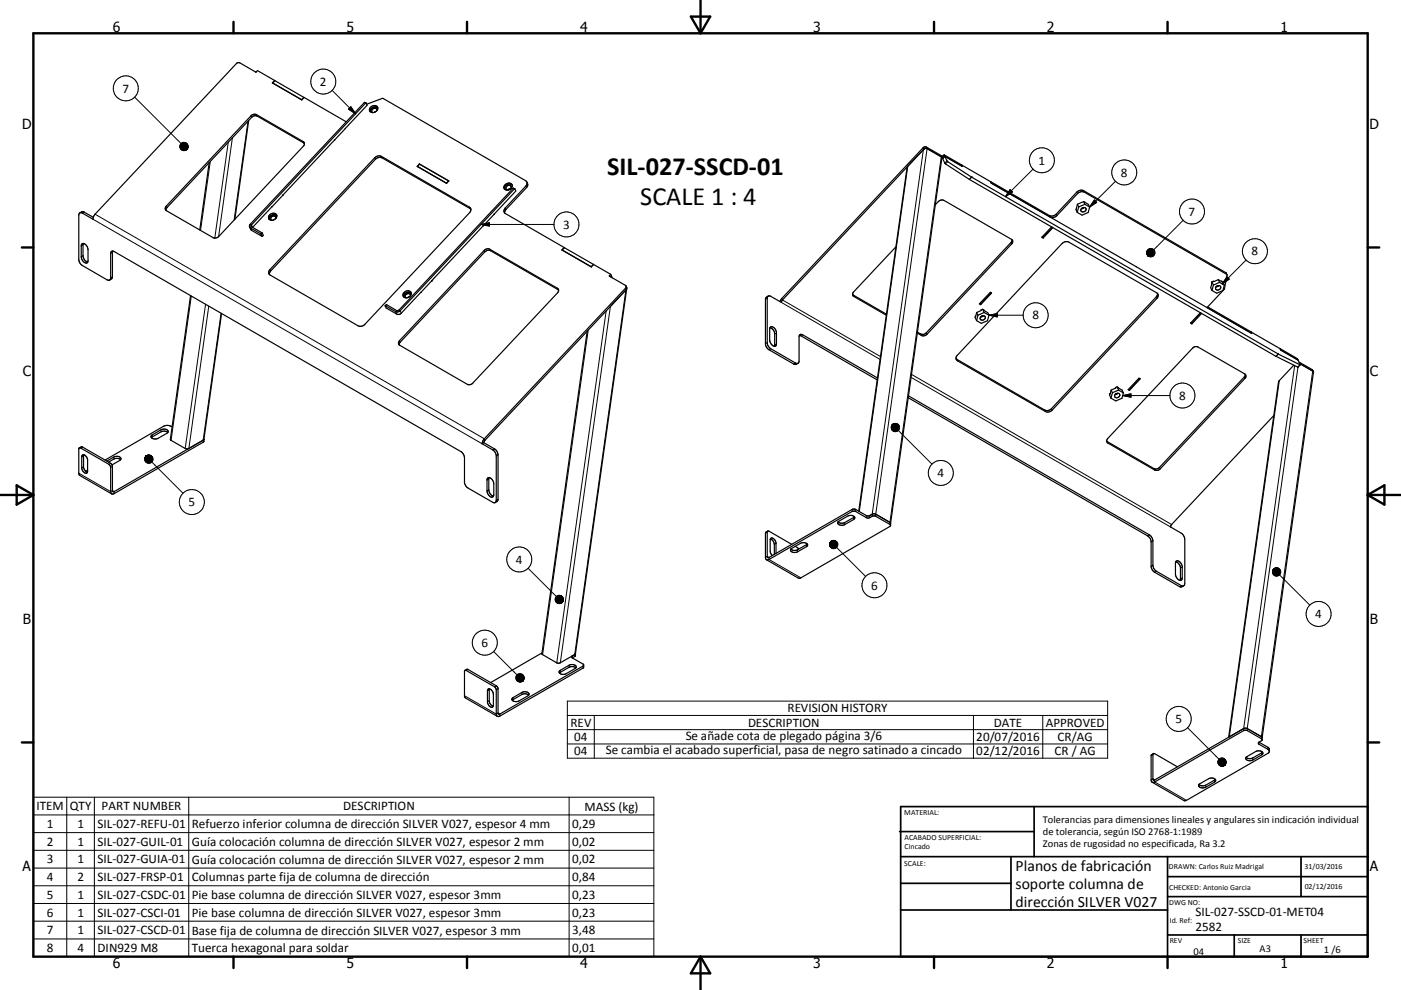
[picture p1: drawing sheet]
<svg xmlns="http://www.w3.org/2000/svg" width="420mm" height="297mm" viewBox="0 0 420 297" stroke-linecap="round" stroke-linejoin="round" font-family="sans-serif">
<g fill="none" stroke="#000" stroke-width=".36">
<path d="M74.6 36.1l-4.2 29.7M75.4 34.6l.7-.3 .8 .1 14 8.1a.85 .85 0 0 1 .1 1.3l-25.4 27.1a1.48 1.48 0 0 1-1.7 .4l-14-8.1a.85 .85 0 0 1-.1-1.3zM81.8 24.9l.6-.7 8.7 5M82.3 24.1l-5.1-2.9-.5 .4-4.8-2.8-.9 .1-42.5 45.4-.6 1.5-3.4-2-.6 .1M82.3 24.1l.1 .1M82.3 24.1l-.7 .8 8.9 5.1M90.5 30l.7-.8 12.6 7.4M91.1 29.2l-.6 .8M91.1 29.2v.1M109.8 30.9l.3 .7-9.8 10.4M109.8 30.9l-.6-.1-34.2 36.5-.2 .8M109.8 30.9l-34.5 36.7 .1 .4 3.2 1.9 .4 .7-.4 .3"/>
<path d="M109.9 31.3l5-1.7 42.6 24.6a1.38 1.38 0 0 1 .4 2.1l-6.3 6.6-.3 1M112.7 33.5l-.5 .2M112.7 33.4l-1 .4M113 33.2a.74 .74 0 0 0-1.1-.6 .74 .74 0 0 0-.2 1.2M113.3 32.4a1.45 1.45 0 0 0-2.3 1.1M113.3 32.4l-.1 .4-.5 .6M113.3 32.4a1.25 1.25 0 0 0-1.7-.6 1.25 1.25 0 0 0-.5 1.8l.6 .2M62.7 48.8l-2.8 20.2M84.8 58.5h.1M84.8 58.5v.1M84.8 58.5l-3.2 3.5M91.3 43.1l-14.2-8.2a1.51 1.51 0 0 0-1.7 .3l-25.3 27.1-.4 .8"/>
<path d="M100.3 42h.1M100.3 42l-15.5 16.5M112.3 47.3a1.75 1.75 0 0 1 2.1-.4l26.3 15.2a1 1 0 0 1 .1 1.7l-31.4 33.5a1.76 1.76 0 0 1-2.1 .4l-26.3-15.2a1.02 1.02 0 0 1-.1-1.6zM125.2 49.9l.6-.6 8.7 5M125.2 49.9l8.6 5M125.2 49.9v.1M125.7 49.2l-.6 .7 8.8 5.1M125.7 49.2l8.9 5.1-.7 .7M125.7 49.2l.1 .1M133.8 54.9l.1 .1M134.5 54.3h.1M134.5 54.3l-.7 .6"/>
<path d="M151.4 55.5a1.12 1.12 0 0 1 1.3-.6 1.12 1.12 0 0 1 .8 1.2 1.25 1.25 0 0 1-1.2 1 1.25 1.25 0 0 1-1.2-1zM153.1 56.6l-.8 .3M153.1 56.6a.69 .69 0 0 0-.2-1 .69 .69 0 0 0-1 .3 .57 .57 0 0 0-.2 .7 .57 .57 0 0 0 .6 .3M153.6 55.6a1.42 1.42 0 0 0-1.6-.2 1.42 1.42 0 0 0-.8 1.3M153.9 56.5h.1M153.9 56.5l-34.3 36.5-.7 .2-3-1.8-.4 .3M154 56.5l.3 .2M154.3 56.7l-34.3 36.5-.6 .4h-.6l-3.2-1.8M154.3 56.7h.1M154.3 56.7l.3 .6-6.5 7M158 54.7v.4l-.4 .7-6.2 6.6a1 1 0 0 0 .1 1.7l17.6 10.1M276.9 44.8l-42.3 45.2-.3 .7-3.4-1.9h-.6"/>
<path d="M277 44.8l-5 5.4-14.5 103.2M277.4 44.5l-.5 .3M277.4 44.5h.4M277.5 44.5h.3M277.5 44.5l-.5 .3M277.8 44.5l.2 .1M278 44.6l4.2 2.4 .2 .3-15.4 109.7M278 44.6l4.8 2.7 .5-.4M283.1 46.5l-.6 .4-4.8-2.8-.8 .1-42.5 45.3-.6 1M283.1 46.5l.2 .4M283.1 46.5l5.1 2.9 .2 .5M283.3 46.9l5.2 3-.2-.4"/>
<path d="M283.3 46.9l-.7 .7 .9 1.6 7.2 4.7 91.9 53M283.3 46.9l.8 1.6 7.2 4.6 91.9 53.1M288.3 49.5l8.7 5 .2 .4 34.7 20.1M288.3 49.5h-.1M297 54.5v.1M297 54.5l.2 .5M297 54.5l17.6 10.2a1.77 1.77 0 0 0 2.1-.5l6.1-6.6a1.77 1.77 0 0 1 2.1-.4l42.6 24.6 .4 .6M23.9 63.9l-.3 .6v13.3a2.29 2.29 0 0 0 1.1 1.9l7.4 4.3h.8M23.9 63.9l1.1-.4 3 1.7M25 73l-.1 3.7a2.04 2.04 0 0 0 1.4 1.9M25 73a2.07 2.07 0 0 1 1.4 1.9l-.1 3.7M25 73l-.5 .2-.1 .3v3.5a1.77 1.77 0 0 0 1.7 1.9l.2-.3"/>
<path d="M33.8 75.3l-.1 7.7-.2 .6-.6 .4M33.8 75.3l104.4 60.2a2.48 2.48 0 0 1 1.1 1.8v7.5l.4 1.1 .6 .5 7.4 4.3 .8 .1M33.8 75.3l-.4 .2-.2 .6v7.2l-.3 .7M74.8 68.1l3.4 2.1 .4 .7M74.8 68.1l.6 1 3.2 1.8M81.6 62h.1M81.6 62l-5.9 6.2M82.4 65.8l-.5 .2M82.5 65.7a1.01 1.01 0 0 0 .3-1.5 1.01 1.01 0 0 0-1.6 0 .97 .97 0 0 0-.7 1 .97 .97 0 0 0 1 .9M82.5 65.7l-1 .4M82.7 65.5a.73 .73 0 0 0-1-.6 .73 .73 0 0 0-.2 1.2M83 64.7a1.43 1.43 0 0 0-2.3 1.1"/>
<path d="M141.2 62.8l-26.6-15.4a1.78 1.78 0 0 0-2.1 .4l-31.4 33.5-.3 1M144.9 67.7h.1M144.9 67.7l-15.5 16.6M145.2 75.1a1.4 1.4 0 0 1 1.6-.3l20.3 11.7a.85 .85 0 0 1 .1 1.3l-25.4 27.1a1.42 1.42 0 0 1-1.7 .4l-20.3-11.7a.85 .85 0 0 1 0-1.4zM148.1 64.3l-3.2 3.4M148.1 64.3h.1M168.6 75l.6-.7 8.7 5M168.6 75l8.6 5M168.6 75v.1M169.1 74.2l-.7 .8 8.9 5.1 .7-.7M169.1 74.2l.1 .1M177.9 79.3v.1"/>
<path d="M177.9 79.3l-.7 .7M178 79.4l5.1 2.9M268.6 74l-12.7 13.6-.3 .7M280.4 61.4l.9-.9a1.51 1.51 0 0 1 1.7-.4l20.4 11.8M303.4 71.9l.2 .5-.3 .8-25.4 27.1a1.51 1.51 0 0 1-1.7 .3l-1.2-.7M303.4 71.9l-.3 .8-25.4 27.1a1.4 1.4 0 0 1-1.7 .4l-.9-.6M312.7 71.2l.1 .2M314.8 65.1a1.78 1.78 0 0 0 2.1-.4l6.1-6.6a1.81 1.81 0 0 1 2.1-.4l42.6 24.6 .2 .3-.8 4.1-5.2 5.6M315.3 68.1l-3 3.1 .5 .2M315.5 68.2l-2.8 3-.3-.1M315.7 68.3l-2.9 3.1M318.4 73.1a1.81 1.81 0 0 1 2.1-.5l26.3 15.3a1.02 1.02 0 0 1 .1 1.6l-31.5 33.5a1.69 1.69 0 0 1-2 .4l-26.3-15.1a1.01 1.01 0 0 1-.1-1.7z"/>
<path d="M322.6 62.9l.4 .8M323 61.3l-.3 1.2M323 61.3l.4 .8M323.4 62.1l-.4 1.6M324.4 60.7l-1.4 .6M324.9 60.5l.4 .8M325 62.3a.69 .69 0 0 1 .6 .8 .69 .69 0 0 1-1 .5 .55 .55 0 0 1-.5-.4 .55 .55 0 0 1 .1-.6M325 62.3l-.8 .3M325.3 60.7l1 .6 .4 .8M325.3 61.3l1.4 .8M325.3 61.3l-1.9 .8M326.7 62.1l-.4 1.6-1.9 .8-1.4-.8"/>
<path d="M331.8 74.9l43.5 25.1-.2-.4M57.1 88.7l-6 43.1 .2 .3 4.2 2.5h1.1M66.4 94.1l-5.3 37.7M115.5 91.7v.1M115.5 91.7h.1M115.6 91.7v.1M121 89l.8 .4M122.7 89.1l-.5 .2M122.8 89l-1 .4M123 88.8a.72 .72 0 0 0-1-.6 .72 .72 0 0 0-.2 1.2M123.3 88a1.45 1.45 0 0 0-2.3 1.1M123.3 88v.4l-.5 .6"/>
<path d="M123.3 88a1.27 1.27 0 0 0-1.7-.6 1.27 1.27 0 0 0-.6 1.6M126.1 87.7h.1M126.2 87.7l-5.9 6.3-.6 .3-.7-.1-3.2-1.8-.3-.6M129.4 84.3h.1M129.4 84.3l-3.2 3.4M167.5 87l-20.4-11.8a1.49 1.49 0 0 0-1.7 .4l-25.4 27.1-.3 .8M176 99.4l-13.5 96.7 .2 .3 4.7 2.6 4.9-2.6M177.2 80l.1 .1M183.1 82.3l-.4 .6 5 2.9M183.1 82.3l.2 .5M183.3 82.8l-.3 .2M183.3 82.8l.3 .5"/>
<path d="M187.7 85.8l-.2 .6-42.3 45.2-.7 1.5M187.7 85.8l.2 .9M187.9 86.7l-15.4 109.4M187.9 86.7l-42.5 45.4-.3 .7M230.3 88.8l-.3 .7v13.3a2.29 2.29 0 0 0 1.1 1.8l7.4 4.3 .8 .1M230.3 88.8l-.6 .5-.2 .5v13.3a2.29 2.29 0 0 0 1.1 1.8l7.6 4.4 1.1-.3M230.8 98.3a1.21 1.21 0 0 1 1.3 0 1.21 1.21 0 0 1 .6 1.1l.1 4-.3 .4-.3 .1M230.8 98.3v3.7a2.06 2.06 0 0 0 1.4 1.9M230.9 98.3a2.08 2.08 0 0 1 1.4 1.7l-.1 3.9M255.6 88.3l.4 .7 9.7 5.6M255.6 88.4l10.2 5.9M292.8 93.8l-.5 1.4 .5 1"/>
<path d="M292.8 93.8l.4 .8M293.2 94.6l-.4 1.6M293.7 91.1l.3 .1M293.9 91.2l.1 .2M294 95.1a.74 .74 0 0 1 1-.4 .74 .74 0 0 1 .4 .9 .74 .74 0 0 1-.9 .4 .56 .56 0 0 1-.6-.3 .56 .56 0 0 1 .1-.6zM294.6 92.8l-1.8 1M294.6 92.8l1.5 1 .4 .8M294.6 92.8l.4 1M294.7 94.7l-.6 .3M294.8 94.7l-.8 .4M295 93.8l1.5 .8M295 93.8l-1.8 .8"/>
<path d="M296.5 94.6l-.4 1.6-1.9 .8-1.4-.8M296.9 87.7l.4 .2-3.3 3.5-.4-.2zM297.1 87.8l-3.1 3.4M347 88l-.3 1.1-31.5 33.5a1.76 1.76 0 0 1-2 .4l-26.6-15.4M357.2 97l.1 .2M359.9 93.8l-3 3.1 .4 .3M360.1 93.9l-2.8 3.1-.3-.2M360.3 94l-3 3.2M362.1 92.1l12.9 7.4 .2 .5M363.3 84.6l-.3 1.7 .4 .9M363.3 84.6l.5 .9M363.8 85.5l-.4 1.7"/>
<path d="M364.6 86a.74 .74 0 0 1 1-.4 .74 .74 0 0 1 .4 1 .74 .74 0 0 1-1 .4 .57 .57 0 0 1-.6-.3 .57 .57 0 0 1 .2-.7zM365.2 85.7l-.5 .2M365.3 83.9l1.3 .7 .5 1M365.3 83.9l-2 .7M365.3 83.9l.3 .8M365.4 85.7l-.8 .4M365.6 84.7l1.5 .9M365.6 84.7l-1.8 .8M367.1 85.6l-.5 1.6-1.8 .8-1.4-.8M375.1 99.6l8.7 5 .2 .4 5.2 3M375.1 99.6h-.1M239.3 109l.3-.7v-7.3a.65 .65 0 0 1 .3-.6 .65 .65 0 0 1 .7 0l22.5 13"/>
<path d="M239.7 100.6l23.3 13.4M272.3 119.3l71.7 41.5a2.29 2.29 0 0 1 1.1 1.8v7.3a2.29 2.29 0 0 0 1.1 1.8l7.6 4.4 1.1-.3M272.4 118.8l72.4 41.8 .8 1.4 .1 7.8 .3 .8 .7 .8 7.4 4.3 .8 .1M333.1 117l-.5 1.5 .5 1M333.1 117l.4 .8M333.5 117.8l-.4 1.7M334.3 118.3a.75 .75 0 0 1 1-.3 .75 .75 0 0 1 .4 .9 .75 .75 0 0 1-.9 .4 .57 .57 0 0 1-.6-.3 .57 .57 0 0 1 .1-.7zM334.9 116.1l-1.8 .9M334.9 116.1l1.5 .9 .4 .9M334.9 116.1l.5 .9M335 118l-.6 .2M335.1 118l-.8 .4"/>
<path d="M335.4 117l1.4 .9M335.4 117l-1.9 .8M336.8 117.9l-.4 1.6-1.9 .8-1.4-.8M338.3 116.8l.2 .1M338.5 116.9l.1 .2M341.5 113.4l.4 .2-3.3 3.5-.4-.2zM341.7 113.6l-3.2 3.3M357.5 104.5a1.36 1.36 0 0 1 1.7-.4l14 8.1a.85 .85 0 0 1 0 1.3l-25.3 27.1a1.5 1.5 0 0 1-1.7 .4l-14-8.1a.88 .88 0 0 1-.1-1.3zM373.3 112.3l-.3 .8-25.3 27.1a1.45 1.45 0 0 1-1.7 .4l-14.2-8.2M382.6 106.9h.1M382.6 106.9l6.5 3.3 .7-.7M383.2 106.2h.1"/>
<path d="M383.2 106.2l6.5 3.2M383.8 104.6l5.2 3 .8 1.8M383.8 104.6l.2 .5M383.8 104.6v.1M387.9 109.6l-4.6 5.1-14.9 106.5M389.4 108.6l4 2.3 .4 .6M389.6 109l4 2.3M389.7 109.4l.1 .1M389.8 109.4v.1M393.6 111.3l.2 .5M393.6 111.3l.2 .2M393.8 111.8l-15.4 109.5"/>
<path d="M393.8 111.5v.3M393.8 111.8l-.1 .2M23.8 134.4h.4l8.4 4.9 .4 .4 .2 7.8 .3 .7M23.8 134.4l-.2 7.6 .2 .5 9.7 5.7M24.7 136.6a1.27 1.27 0 0 1 1.6 1.3v3.6a.78 .78 0 0 1-.9 .5 .78 .78 0 0 1-.6-.7l-.3-1zM25.1 136.4l-.1 3.8a1.83 1.83 0 0 0 1.2 1.5M32 138.3l2.1-1.2a1.37 1.37 0 0 1 2.1 .6l-.3 .4-2.3 1.4M36.1 137.9a1.8 1.8 0 0 0-2-.2l-1.6 .9M45.5 130.6l2.8-1.7a1.36 1.36 0 0 1 2.1 .7l-.4 .4-2.6 1.5a1.36 1.36 0 0 1-2.1-.6zM50.3 129.7a1.8 1.8 0 0 0-2-.2l-2.9 1.8M51.6 128.1a2.46 2.46 0 0 0-2.5-.2l-17.6 10.1M61.1 131.9l-27 15.6-.4-.2v-7.4l-.3-.7-8.7-5.1-.3-.1-.6 .4"/>
<path d="M61.1 131.8v.1M61.1 131.8v.7l-.2 .2-26.7 15.4-.7 .1M144.5 133.1l3.4 2 .9 1.5v13.7l-.3 .5M145.1 132.8l3.4 2 .8 1.4v13.8l-.8 .8M145.1 132.8l-.6 .3M381.9 124.7l-30.7 32.8-.3 .6 3.2 1.9a2.5 2.5 0 0 1 1.1 1.8v13.3l-.3 .7M26.3 141l-.6 .4M146.2 143.4a1.5 1.5 0 0 1 1.8 1.8v3.2a.71 .71 0 0 1-.5 .8 .71 .71 0 0 1-.9-.5l-.6-1.4zM146.6 143.3l-.1 3.6a2.05 2.05 0 0 0 1.5 1.9M230.2 159.3l-.7 .7v7.2l.3 .7M230.2 159.3l.4 .1 6.8 3.9M251.3 156.5l2.8-1.7a1.34 1.34 0 0 1 2.2 .7l-.4 .4-2.6 1.5a1.36 1.36 0 0 1-2.1-.7z"/>
<path d="M256.2 155l-2.9 1.8a1.84 1.84 0 0 1-2-.2M267 157l-.2-.3-4.2-2.4-.8-.1-1.7 .6-3.7-2h-.8l-25.3 14.5-.3-.4 .2-7.6M267 157.6l-.2-.3-4.4-2.5h-.6l-1.7 .6-3.6-2h-.9l-25 14.5h-.8M267 157.6l-.2 .3-26.9 15.6-.6-.1-9.5-5.5M267 157v.6M231 161.7a1.75 1.75 0 0 1 1.2 1.7v2.9M232.7 166v-3.2a1.15 1.15 0 0 0-1.7-1.2l-.1 3.9 .6 1.2M238.4 163.9l1 .9M242 163.2a1.87 1.87 0 0 0-2-.2l-2.9 1.8M242 163.2l.1 .4-.2 .3-2.8 1.6a1.34 1.34 0 0 1-2.1-.6l.1-.1M242 163.2l-2.9 1.7a1.73 1.73 0 0 1-2-.2M352.5 168.6a1.21 1.21 0 0 1 1.3-.1 1.21 1.21 0 0 1 .6 1.2v3.9l-.1 .3-.5 .2"/>
<path d="M352.5 168.6l-.1 3.6a2.04 2.04 0 0 0 1.4 1.9M352.5 168.5a2.11 2.11 0 0 1 1.4 1.7l-.1 3.9M162.5 195.9l-15.4 8.9M171.6 197.4l3.4 2.1M172.3 196.3l-.9 .7 .2 .4M172.5 196.1l-.2 .3M172.5 196v.8l-.9 .6M172.5 196l-.2 .3M175 199.5l-.2 .3-25.1 14.5h-.2l-.2-.4v-7.4l-.2-.5-8.8-5.2-.9 .3M175 199.5l-.2 .9-25 14.4-.7 .1M139.4 201.1l-.1 .2v7.6l.1 .4 9.7 5.6M139.4 201.1l.4 .1 8.7 5.1 .3 .5v7.4l.3 .7"/>
<path d="M146.3 206.8a1.34 1.34 0 0 1 1.6 1.5v3.3a.68 .68 0 0 1-.6 .6 .68 .68 0 0 1-.7-.5l-.5-1.1v-3.3zM146.7 206.7v3.5a1.84 1.84 0 0 0 1.2 1.7M153.7 209.4l2.8-1.7a1.39 1.39 0 0 1 2.1 .7l-.3 .4-2.7 1.5a1.36 1.36 0 0 1-2.1-.6zM158.5 208.6a1.85 1.85 0 0 0-2-.3l-2.9 1.8M167.8 201.2l2.8-1.6a1.37 1.37 0 0 1 2.1 .6l-.3 .4-2.7 1.5a1.34 1.34 0 0 1-2.1-.6zM172.6 200.4a1.81 1.81 0 0 0-2-.2l-2.9 1.7M345.8 226.1l-.7 .6v7.3l.3 .7M345.8 226.1h.4l6.8 4M359.5 235.3l2.8-1.7a1.2 1.2 0 0 1 1.3-.3 1.2 1.2 0 0 1 .8 1.1l-2.9 1.8a1.37 1.37 0 0 1-2.2-.7zM364.4 233.8l-2.9 1.8a1.88 1.88 0 0 1-2.1-.2M373.7 227.1l2.8-1.6a1.4 1.4 0 0 1 2.1 .6l-3 1.9a1.36 1.36 0 0 1-2.1-.6zM377.5 222.7l-.2 .3 .2 .3 2.6 1.5 .5 .6"/>
<path d="M377.5 222.7l2.8 1.6 .2 .3 .1 .8M378.4 221.3l-4.5-2.7-.9-.1-27 15.5-.3-.2 .1-7.7M378.4 221.9l-4.5-2.7-.9-.1-26.8 15.5-.8 .1M378.4 221.9l-.9 .8M378.4 221.3v.6M378.5 225.7l-2.9 1.7a1.74 1.74 0 0 1-2-.2M380.6 225.4l-.5 .6-24.6 14.2h-.5l-9.6-5.5"/>
</g>
<g fill="none" stroke="#000" stroke-width=".3">
<path d="M40.4 29.1l13.9 14M74.4 36.4l-4.2 29.6M75.2 34.8l.2 .4M76.9 34.4l.2 .5M99.6 27.1l7 7M105.2 32l1.4 2.1-2.1-1.4zM109.2 30.8l.4 .2M63 48.4l-2.9 20.7M68.4 42.7l-4 28.7M69.7 41.3l-4.2 29.7M90.9 42.5l.2 .4M112.3 47.3l.2 .5"/>
<path d="M114.4 46.9l.2 .5M153.8 56.5l.3 .2M157.6 55.8l.3 .5M272.2 49.9l-14.6 103.6M276.7 44.3l.2 .5M276.8 44.9l-15.3 110M277.7 44.1l.3 .5-15.4 110.3M282.2 47l-15.4 110.3M282.5 46.9l.2 .4M282.7 46.8l.2 .5M283.9 48.2l-.6 .7M284.1 48.5l-.6 .7"/>
<path d="M290.6 53.8l.7-.7-.6 .8M302.8 56.9l.8 .7-2.1 1.4zM309.7 50.7l-8.2 8.3M322.8 57.6l.2 .5M324.9 57.2l.2 .5M328.1 60l.7 .7-2.1 1.4zM334.4 54.4l-7.7 7.7M24.9 76.7l-.5 .3M24.9 73.5l-.5 .3M25.2 63.6l-.5 .3M27.9 65.8l116.6 67.3M28.5 64.3l116.7 67.3 .2 .5"/>
<path d="M33.7 75.8l-.5 .3M49.8 61.9l.3 .4M75 67.3l.4 .2 .3 .7M75.4 68l-.3 .4 .3 .7M78.4 69.8l-.3 .3M78.7 70l-.4 .4M140.7 62.1l.2 .5M144.2 67.3h21.9M144.2 67.3l2.5-.5v1zM145.2 75.1l.2 .5M146.8 74.8l.3 .4M151.4 62.4l.2 .5"/>
<path d="M303.1 72.7l.2 .5M314.6 64.7l.2 .4M316.7 64.2l.2 .5M322.7 62.5l-.1 .4M324.4 60.7l.5-.2 .4 .2M354.7 66.1l-8.8 8.8M373.6 78l-7.2 7.2M33.7 83l-.5 .3M57.4 88.8l-6.1 43.3M61.6 91.3l-6.1 43.3M62.6 91.9l-6 42.7M66.3 94l-5.4 38.7"/>
<path d="M80.9 80.9l.2 .4M115.9 91.4l-.3 .4M118.9 93.2l-.3 .3 .4 .7M119.6 93l.4 .2 .3 .8M167.1 86.5l.2 .4M176.3 99.1l-13.6 97.3M181.7 93.3l-14.8 105.6M182.7 82.7l.1 .2M183 92l-15 106.8M187.5 86.4l.2 .5M187.6 87l-15.3 110M230 89.5l-.5 .3"/>
<path d="M232.8 99.9l-.5 .3M234.3 90.7l29.6 17.1M234.4 89.5l.2 .5 29.4 17M255.8 88.5l.2 .5M277.7 99.8l.2 .5M296.5 94.6h10.3M296.5 94.6l2.5-.5v1zM346.7 89.1l.2 .4M367.5 81.8l.2 .5M367.9 83.1l.6 .6-2.1 1.5zM119.8 102.2l.2 .5M230 102.8l-.5 .3"/>
<path d="M231.1 104.6l-.5 .3M232.8 103.2l-.5 .3M238.5 108.9l-.5 .3M240.6 100.4l-.5 .3M273.2 113.2l77.7 44.9M273.3 112.3l78 45.1M276 100.2l.2 .4M286.9 107.8l.2 .5M336.6 118.7h14.2M336.6 118.7l2.5-.5v1zM373 113.1l.2 .4M383.2 106.2l-.6 .7"/>
<path d="M383.6 114.2l-15 106.9M388.2 109.7l-15.3 109.5M389.1 110.1l-15.2 109.1M389.7 109.4l-.6 .7M393.4 110.9l.2 .4-15.4 110.3M24.7 134.1l-.5 .3M25 136.8l-.5 .3M33.2 139l-.6 .3M33.7 139.9l-.5 .3M34.1 137.1v.6M45.5 138.6l9.4 9.4M45.6 130.5v.6"/>
<path d="M48.3 128.9v.6M148.3 134.7l-.6 .3M149.3 136.5l-.5 .3M269.3 129.1l10.1 10.2M313.2 123l.2 .4M315.2 122.6l.2 .4M332 132.5l.2 .4M23.6 142l9.6 5.5 .5-.3 .5 .3v.6M25 140l-.5 .3M146.5 146.9l-.5 .4M146.5 143.7l-.5 .3M149.3 149.8l-.5 .3"/>
<path d="M230 159.7l-.5 .3M253.3 156.8v.6M255.5 152.8v.6M255.9 155.3v.6M256.5 152.8v.6M259.7 154.7v.6M260.8 154.7v.6M346 140.6l.2 .4M347.7 140.2l.2 .4M158.3 170.5l8.5 8.4M229.5 167.2l.5-.3 .6 .3v.7l9.5 5.5M232.7 163l-.5 .4"/>
<path d="M239.1 164.9v.6M241.8 163.4v.6M250.8 164.2l8.7 8.8M344.6 160.5l-.6 .3M345.7 162.3l-.6 .3M345.7 169.6l-.6 .3M346.7 171.4l-.5 .3M354.1 175.7l-.5 .3M354.4 173.4l-.5 .3M354.4 170.1l-.5 .3M383.6 172.5l9.1 9M148 195.5l7 7"/>
<path d="M170.6 199.6v.6M171.6 196.8v.6M174.8 199.8v.6M139.3 208.7l9.5 5.5 .5-.3 .5 .3v.6M140.3 200.8l-.5 .4M146.7 210.2l-.6 .4M146.7 207l-.6 .3M148.8 205.8l-.5 .3M149.3 206.7l-.5 .3M153.8 209.3v.6M156.5 207.7v.6M168 201.1v.6"/>
<path d="M170.1 210.3h162v17.2h-162zM170.1 214.6h162M170.1 218.9h162M178.2 214.6v12.9M291.8 214.6v12.9M312.6 214.6v12.9M356 218.3l9.5 9.5M10 239.2h186v47.8h-186zM20 239.2v47.8M28.3 239.2v47.8M56.6 239.2v47.8M170.1 223.2h162"/>
<path d="M170.6 239.2v47.8M345.1 234l.6-.3 .5 .3v.6l9.5 5.5M345.7 226.4l-.6 .3M361.5 235.6v.6M364.1 234v.7M375.6 227.4v.6M377.5 222.7v.6M378.3 225.9v.6M380.1 224.2v.6M10 244.5h186M10 249.8h186M10 255.1h186"/>
<path d="M10 260.4h186M10 265.7h186M10 271.1h186M10 276.4h186M10 281.7h186"/>
<circle cx="37.7" cy="26.5" r="3.7"/>
<circle cx="96.9" cy="24.5" r="3.7"/>
<circle cx="312.4" cy="48.1" r="3.8"/>
<circle cx="337.1" cy="51.7" r="3.7"/>
<circle cx="169.8" cy="67.3" r="3.7"/>
<circle cx="357.4" cy="63.5" r="3.8"/>
<circle cx="376.2" cy="75.4" r="3.8"/>
<circle cx="310.5" cy="94.6" r="3.7"/>
<circle cx="354.5" cy="118.7" r="3.7"/>
<circle cx="57.5" cy="150.6" r="3.8"/>
<circle cx="282.1" cy="141.9" r="3.7"/>
<circle cx="155.7" cy="167.8" r="3.7"/>
<circle cx="262.2" cy="175.6" r="3.8"/>
<circle cx="145.3" cy="192.8" r="3.7"/>
<circle cx="395.3" cy="184.2" r="3.7"/>
<circle cx="353.4" cy="215.7" r="3.8"/>
</g>
<g fill="#000">
<circle cx="291.3" cy="53.1" r=".18"/>
<circle cx="129.4" cy="84.3" r=".18"/>
</g>
<g fill="none" stroke="#000" stroke-width=".71">
<path d="M10 10h400v277h-400zM70 6.6v3.4M140 6.6v3.4M207.1 5h5.8l-2.9 5zM210 0v10M280 6.6v3.4M350 6.6v3.4M6.6 74.2h3.4M410 74.2h3.5M0 148.5h10M5 145.6l5 2.9-5 2.9zM410 148.5h10.1"/>
<path d="M410 148.5l5.1-2.9v5.8zM6.6 222.7h3.4M410 222.7h3.5M70 287v3.4M140 287v3.4M210 287v10M210 287l2.9 5h-5.8zM280 287v3.4M350 287v3.4"/>
</g>
<g fill="none" stroke="#000" stroke-width=".51">
<path d="M269.7 249.5h40.3M270 242h140v45h-140zM270 257h140M303.1 257v16M310 242v15M350 257v30M390.1 257v12M270 265h33.1M270 273h80M350 269h60M350 263h60M350 280.5h60"/>
<path d="M370 280.5v6.5M390.1 280.5v6.5"/>
</g>
<g fill="#000" stroke="#000" stroke-width=".3">
<path d="M105.2 32l1.4 2.1-2.1-1.4zM56.3 44.4l-.3 .4zM56.4 44.1l-.4 .7zM56.4 43.8l-.4 1zM56.3 43.6l-.3 1.2zM56.2 43.3l-.2 1.5zM56.1 43.1l.1 .2-.2 1.5zM55.9 42.9l.2 .2-.1 1.7zM55.7 42.8l.2 .1 .1 1.9zM55.4 42.7l.3 .1 .3 2zM55.1 42.7h.3l.6 2.1zM54.9 42.7h.2l.9 2.1z"/>
<path d="M54.6 42.8l.3-.1 1.1 2.1zM54.4 43l.2-.2 1.4 2zM54.2 43.2l.2-.2 1.6 1.8zM54.2 43.2l1.8 1.6-2-1.4zM54 43.4l2 1.4-2-1.2zM54 43.6l2 1.2-2.1-.9zM53.9 43.9l2.1 .9-2.1-.6zM53.9 44.2l2.1 .6-2-.4zM54 44.4l2 .4-1.9-.1zM54.1 44.7l1.9 .1-1.7 .1zM54.3 44.9l1.7-.1-1.5 .2zM54.5 45l1.5-.2z"/>
<path d="M54.8 45.1l1.2-.3zM55 45.2l1-.4zM55.3 45.2l.7-.4zM55.6 45.1l.4-.3zM55.8 45l.2-.2zM302.8 56.9l.8 .7-2.1 1.4zM328.1 60l.7 .7-2.1 1.4zM144.2 67.3l2.5-.5v1zM344.1 76.7l.5 .3zM344.1 76.7l.8 .3zM344.1 76.7l1 .3zM344.1 76.7l1.3 .3z"/>
<path d="M344.1 76.7l1.6 .2zM344.1 76.7h1.8l-.2 .2zM344.1 76.7l1.9-.2-.1 .2zM344.1 76.7l2.1-.4-.2 .2zM344.1 76.7l2.2-.7-.1 .3zM344.1 76.7l2.2-.9v.2zM344.1 76.7l2.1-1.2 .1 .3zM344.1 76.7l2-1.5 .1 .3zM344.1 76.7l1.9-1.7 .1 .2zM345.8 74.8l.2 .2-1.9 1.7zM345.6 74.7l.2 .1-1.7 1.9zM345.3 74.6l.3 .1-1.5 2z"/>
<path d="M345.1 74.6h.2l-1.2 2.1zM344.8 74.6h.3l-1 2.1zM344.5 74.7l.3-.1-.7 2.1zM344.3 74.8l.2-.1-.4 2zM344.1 75l.2-.2-.2 1.9zM344.1 75v1.7l-.2-1.5zM343.9 75.2l.2 1.5zM343.8 75.4l.3 1.3zM343.8 75.7l.3 1zM343.8 76l.3 .7zM343.8 76.2l.3 .5zM344 76.5l.1 .2z"/>
<path d="M296.5 94.6l2.5-.5v1zM367.9 83.1l.6 .6-2.1 1.5zM336.6 118.7l2.5-.5v1zM43.7 136.9l-.2 .4zM43.7 136.9l-.3 .7zM43.7 136.9l-.3 1zM43.7 136.9l-.3 1.2zM43.7 136.9l-.2 1.5zM43.7 136.9v1.7l-.2-.2zM43.7 136.9l.2 1.9-.2-.2zM43.7 136.9l.4 2-.2-.1zM43.7 136.9l.7 2.1-.3-.1z"/>
<path d="M43.7 136.9l1 2.1h-.3zM43.7 136.9l1.2 2-.2 .1zM43.7 136.9l1.5 2h-.3zM43.7 136.9l1.7 1.8-.2 .2zM43.7 136.9l1.9 1.6-.2 .2zM43.7 136.9l2 1.4-.1 .2zM43.7 136.9l2.1 1.2-.1 .2zM43.7 136.9l2.2 .9-.1 .3zM43.7 136.9l2.1 .6 .1 .3zM43.7 136.9l2.1 .3v.3zM43.7 136.9l1.9 .1 .2 .2zM43.7 136.9l1.8-.1 .1 .2z"/>
<path d="M43.7 136.9l1.5-.2 .3 .1zM43.7 136.9l1.5-.2zM43.7 136.9l1.3-.3zM43.7 136.9l1-.4zM43.7 136.9l.7-.4zM43.7 136.9l.5-.3zM43.7 136.9l.2-.2zM267.6 127.4l-.3 .4zM267.6 127.4l-.4 .7zM267.6 127.4l-.4 1zM267.6 127.4l-.3 1.2zM267.6 127.4l-.2 1.5z"/>
<path d="M267.6 127.4l-.1 1.7-.1-.2zM267.6 127.4l.1 1.9-.2-.2zM267.6 127.4l.3 2-.2-.1zM267.6 127.4l.6 2.1-.3-.1zM267.6 127.4l.9 2.1h-.3zM267.6 127.4l1.2 2.1h-.3zM267.6 127.4l1.4 2-.2 .1zM267.6 127.4l1.6 1.8-.2 .2zM267.6 127.4l1.8 1.7-.2 .1zM267.6 127.4l2 1.4-.2 .3zM267.6 127.4l2 1.2v.2zM267.6 127.4l2.1 .9-.1 .3z"/>
<path d="M267.6 127.4l2.1 .6v.3zM267.6 127.4l2 .4 .1 .2zM267.6 127.4l1.9 .1 .1 .3zM267.6 127.4l1.7-.1 .2 .2zM267.6 127.4l1.5-.2 .2 .1zM267.6 127.4l1.5-.2zM267.6 127.4l1.2-.3zM267.6 127.4l1-.4zM267.6 127.4l.7-.4zM267.6 127.4l.4-.3zM267.6 127.4l.2-.2zM249 162.5l-.2 .4z"/>
<path d="M249 162.5l-.3 .7zM249 162.5l-.3 1zM249 162.5l-.3 1.2zM249 162.5l-.2 1.5zM249 162.5v1.7l-.2-.2zM249 162.5l.2 1.9-.2-.2zM249 162.5l.4 2-.2-.1zM249 162.5l.7 2.1-.3-.1zM249 162.5l1 2.1h-.3zM249 162.5l1.2 2.1h-.2zM249 162.5l1.5 2-.3 .1zM249 162.5l1.7 1.8-.2 .2z"/>
<path d="M249 162.5l1.9 1.6-.2 .2zM249 162.5l2.1 1.4-.2 .2zM249 162.5l2.2 1.2-.1 .2zM249 162.5l2.2 .9v.3zM249 162.5l2.2 .6v.3zM249 162.5l2.1 .4 .1 .2zM249 162.5l2 .1 .1 .3zM249 162.5l1.8-.1 .2 .2zM249 162.5l1.5-.2 .3 .1zM249 162.5l1.3-.3 .2 .1zM249 162.5l1.3-.3zM249 162.5l1-.4z"/>
<path d="M249 162.5l.8-.4zM249 162.5l.5-.3zM249 162.5l.3-.2zM381.8 170.7l-.3 .5zM381.8 170.7l-.3 .7zM381.8 170.7l-.3 1zM381.8 170.7l-.3 1.3zM381.8 170.7l-.2 1.5zM381.8 170.7v1.7l-.2-.2zM381.8 170.7l.2 1.9-.2-.2zM381.8 170.7l.4 2.1-.2-.2zM381.8 170.7l.7 2.1h-.3z"/>
<path d="M381.8 170.7l1 2.2-.3-.1zM381.8 170.7l1.2 2.1-.2 .1zM381.8 170.7l1.5 2-.3 .1zM381.8 170.7l1.7 1.9-.2 .1zM381.8 170.7l1.9 1.7-.2 .2zM381.8 170.7l2.1 1.4-.2 .3zM381.8 170.7l2.1 1.2v.2zM381.8 170.7l2.2 .9-.1 .3zM381.8 170.7l2.2 .7v.2zM381.8 170.7l2.1 .4 .1 .3zM381.8 170.7l2 .2 .1 .2zM381.8 170.7h1.8l.2 .2z"/>
<path d="M381.8 170.7l1.5-.2 .3 .2zM381.8 170.7l1.5-.2zM381.8 170.7l1.3-.3zM381.8 170.7l1-.4zM381.8 170.7l.8-.3zM381.8 170.7l.5-.3zM381.8 170.7l.3-.2zM168.8 180.3l-.2 .4zM168.9 180l-.3 .7zM168.9 179.7l-.3 1zM168.9 179.5l-.3 1.2zM168.8 179.2l-.2 1.5z"/>
<path d="M168.6 179l.2 .2-.2 1.5zM168.4 178.8l.2 .2v1.7zM168.2 178.7l.2 .1 .2 1.9zM167.9 178.6l.3 .1 .4 2zM167.7 178.6h.2l.7 2.1zM167.4 178.6h.3l.9 2.1zM167.1 178.7l.3-.1 1.2 2.1zM166.9 178.9l.2-.2 1.5 2zM166.9 178.9l1.7 1.8-1.9-1.6zM166.7 179.1l1.9 1.6-2-1.4zM166.6 179.3l2 1.4-2.1-1.2zM166.5 179.5l2.1 1.2-2.2-.9z"/>
<path d="M166.4 179.8l2.2 .9-2.1-.6zM166.5 180.1l2.1 .6-2.1-.4zM166.5 180.3l2.1 .4-1.9-.1zM166.7 180.6l1.9 .1-1.8 .1zM166.8 180.8l1.8-.1-1.5 .2zM167.1 180.9l1.5-.2zM167.3 181l1.3-.3zM167.6 181.1l1-.4zM167.9 181.1l.7-.4zM168.1 181l.5-.3zM168.4 180.9l.2-.2zM157.1 203.8l-.3 .4z"/>
<path d="M157.1 203.5l-.3 .7zM157.1 203.3l-.3 .9zM157.1 203l-.3 1.2zM157 202.8l-.2 1.4zM156.8 202.5l.2 .3-.2 1.4zM156.6 202.3l.2 .2v1.7zM156.4 202.2l.2 .1 .2 1.9zM156.1 202.1l.3 .1 .4 2zM155.9 202.1h.2l.7 2.1zM155.6 202.1h.3l.9 2.1zM155.3 202.2l.3-.1 1.2 2.1zM155.1 202.4l.2-.2 1.5 2z"/>
<path d="M155.1 202.4l1.7 1.8-1.9-1.6zM154.9 202.6l1.9 1.6-2-1.4zM154.8 202.8l2 1.4-2.1-1.1zM154.7 203.1l2.1 1.1-2.2-.9zM154.6 203.3l2.2 .9-2.1-.6zM154.7 203.6l2.1 .6-2.1-.4zM154.7 203.8l2.1 .4-1.9-.1zM154.9 204.1l1.9 .1-1.7 .1zM155.1 204.3l1.7-.1-1.5 .3zM155.3 204.5l1.5-.3zM155.5 204.6l1.3-.4zM155.8 204.6l1-.4z"/>
<path d="M156.1 204.6l.7-.4zM156.3 204.5l.5-.3zM156.6 204.4l.2-.2zM367.5 229.1l-.3 .4zM367.6 228.8l-.4 .7zM367.6 228.6l-.4 .9zM367.5 228.3l-.3 1.2zM367.4 228l-.2 1.5zM367.3 227.8l.1 .2-.2 1.5zM367.1 227.6l.2 .2-.1 1.7zM366.8 227.5l.3 .1 .1 1.9zM366.6 227.4l.2 .1 .4 2z"/>
<path d="M366.3 227.4h.3l.6 2.1zM366.1 227.4h.2l.9 2.1zM365.8 227.5l.3-.1 1.1 2.1zM365.6 227.7l.2-.2 1.4 2zM365.6 227.7l1.6 1.8-1.8-1.6zM365.4 227.9l1.8 1.6-2-1.4zM365.2 228.1l2 1.4-2.1-1.1zM365.1 228.4l2.1 1.1-2.1-.9zM365.1 228.6l2.1 .9-2.1-.6zM365.1 228.9l2.1 .6-2-.4zM365.2 229.1l2 .4-1.9-.1zM365.3 229.4l1.9 .1-1.7 .1z"/>
<path d="M365.5 229.6l1.7-.1-1.5 .2zM365.7 229.7l1.5-.2-1.2 .4zM366 229.9l1.2-.4zM366.3 229.9l.9-.4zM366.5 229.9l.7-.4zM366.8 229.8l.4-.3zM367 229.7l.2-.2z"/>
</g>
<g font-size="7.9">
<text x="182" y="52.6">SIL-027-SSCD-01</text>
<text x="191.9" y="61.6">SCALE 1 : 4</text>
</g>
<g font-size="4.7">
<text x="304.5" y="261.2">Planos de fabricación</text>
<text x="304.5" y="266.6">soporte columna de</text>
<text x="304.5" y="272">dirección SILVER V027</text>
</g>
<g font-size="4.2">
<text x="33.9" y="9.6">6</text>
<text x="103.9" y="9.6">5</text>
<text x="173.9" y="9.6">4</text>
<text x="243.8" y="9.6">3</text>
<text x="313.9" y="9.6">2</text>
<text x="383.9" y="9.6">1</text>
<text x="6.7" y="38.7">D</text>
<text x="410.5" y="38.7">D</text>
<text x="6.9" y="112.9">C</text>
<text x="410.7" y="112.9">C</text>
<text x="6.9" y="187.1">B</text>
<text x="410.7" y="187.1">B</text>
<text x="6.8" y="261.4">A</text>
<text x="410.7" y="261.4">A</text>
<text x="33.9" y="290.4">6</text>
<text x="103.9" y="290.4">5</text>
<text x="173.9" y="290.4">4</text>
<text x="243.8" y="290.4">3</text>
<text x="313.9" y="290.4">2</text>
<text x="383.9" y="290.4">1</text>
</g>
<g font-size="3.9">
<text x="36.7" y="27.8">7</text>
<text x="95.9" y="25.7">2</text>
<text x="311.3" y="49.4">1</text>
<text x="336" y="53">8</text>
<text x="356.4" y="64.7">7</text>
<text x="168.8" y="68.6">3</text>
<text x="375.2" y="76.6">8</text>
<text x="309.5" y="95.8">8</text>
<text x="353.5" y="120">8</text>
<text x="281.1" y="143.2">4</text>
<text x="56.6" y="151.9">5</text>
<text x="154.7" y="169.1">4</text>
<text x="261.2" y="176.9">6</text>
<text x="394.3" y="185.4">4</text>
<text x="144.4" y="194.1">6</text>
<text x="236.1" y="213.7">REVISION HISTORY</text>
<text x="171" y="218">REV</text>
<text x="224.3" y="218">DESCRIPTION</text>
<text x="297.9" y="218">DATE</text>
<text x="313.5" y="218">APPROVED</text>
<text x="352.4" y="216.9">5</text>
<text x="172.1" y="222.2">04</text>
<text x="172.1" y="226.6">04</text>
<text x="181.6" y="226.3">Se cambia el acabado superficial, pasa de negro satinado a cincado</text>
<text x="205.6" y="222.1">Se añade cota de plegado página 3/6</text>
<text x="292.7" y="222.2">20/07/2016</text>
<text x="292.7" y="226.5">02/12/2016</text>
<text x="316.1" y="226.5">CR / AG</text>
<text x="317.1" y="222.2">CR/AG</text>
<text x="10.9" y="243.1">ITEM</text>
<text x="20.9" y="243.1">QTY</text>
<text x="30.5" y="243.1">PART NUMBER</text>
<text x="102.9" y="243.1">DESCRIPTION</text>
<text x="175.3" y="243.2">MASS (kg)</text>
<text x="14.1" y="248.4">1</text>
<text x="23.2" y="248.4">1</text>
<text x="29.2" y="248.4">SIL-027-REFU-01</text>
<text x="57.5" y="248.5">Refuerzo inferior columna de dirección SILVER V027, espesor 4 mm</text>
<text x="171.5" y="248.4">0,29</text>
<text x="14.1" y="253.7">2</text>
<text x="23.2" y="253.7">1</text>
<text x="29.2" y="253.7">SIL-027-GUIL-01</text>
<text x="57.5" y="253.7">Guía colocación columna de dirección SILVER V027, espesor 2 mm</text>
<text x="171.5" y="253.7">0,02</text>
<text x="14.1" y="259">3</text>
<text x="23.2" y="259">1</text>
<text x="29.2" y="259">SIL-027-GUIA-01</text>
<text x="57.5" y="259.1">Guía colocación columna de dirección SILVER V027, espesor 2 mm</text>
<text x="171.5" y="259">0,02</text>
<text x="14.1" y="264.3">4</text>
<text x="14.1" y="269.7">5</text>
<text x="23.2" y="264.3">2</text>
<text x="23.2" y="269.7">1</text>
<text x="29.2" y="264.3">SIL-027-FRSP-01</text>
<text x="29.2" y="269.7">SIL-027-CSDC-01</text>
<text x="57.5" y="264.4">Columnas parte fija de columna de dirección</text>
<text x="57.5" y="269.7">Pie base columna de dirección SILVER V027, espesor 3mm</text>
<text x="171.5" y="264.3">0,84</text>
<text x="171.5" y="269.7">0,23</text>
<text x="14.1" y="275">6</text>
<text x="23.2" y="275">1</text>
<text x="29.2" y="275">SIL-027-CSCI-01</text>
<text x="57.5" y="275.1">Pie base columna de dirección SILVER V027, espesor 3mm</text>
<text x="171.5" y="275">0,23</text>
<text x="358.4" y="274.9">SIL-027-SSCD-01-MET04</text>
<text x="14.1" y="280.2">7</text>
<text x="23.2" y="280.2">1</text>
<text x="29.2" y="280.2">SIL-027-CSCD-01</text>
<text x="57.5" y="280.4">Base fija de columna de dirección SILVER V027, espesor 3 mm</text>
<text x="171.5" y="280.2">3,48</text>
<text x="358.4" y="279.4">2582</text>
<text x="14.1" y="285.6">8</text>
<text x="23.2" y="285.6">4</text>
<text x="29.2" y="285.6">DIN929 M8</text>
<text x="57.5" y="285.7">Tuerca hexagonal para soldar</text>
<text x="171.5" y="285.6">0,01</text>
</g>
<g font-size="3.1">
<text x="312.7" y="246.8">Tolerancias para dimensiones lineales y angulares sin indicación individual</text>
<text x="312.7" y="250.4">de tolerancia, según ISO 2768-1:1989</text>
<text x="312.7" y="254">Zonas de rugosidad no especificada, Ra 3.2</text>
<text x="357.8" y="286.5">04</text>
<text x="377.6" y="285.6">A3</text>
<text x="396.9" y="285.9">1 /6</text>
</g>
<g font-size="2.4">
<text x="271.1" y="244.4">MATERIAL:</text>
<text x="271.2" y="252">ACABADO SUPERFICIAL:</text>
<text x="271.2" y="254.7">Cincado</text>
<text x="271.1" y="259.7">SCALE:</text>
<text x="350.4" y="260.8">DRAWN: Carlos Ruiz Madrigal</text>
<text x="391.1" y="260.6">31/03/2016</text>
<text x="350.5" y="267">CHECKED: Antonio Garcia</text>
<text x="391.2" y="266.7">02/12/2016</text>
<text x="350.5" y="271.4">DWG NO:</text>
<text x="350.7" y="276.9">Id. Ref:</text>
<text x="350.7" y="282.8">REV</text>
<text x="371.1" y="282.9">SIZE</text>
<text x="390.8" y="283">SHEET</text>
</g>
</svg>
